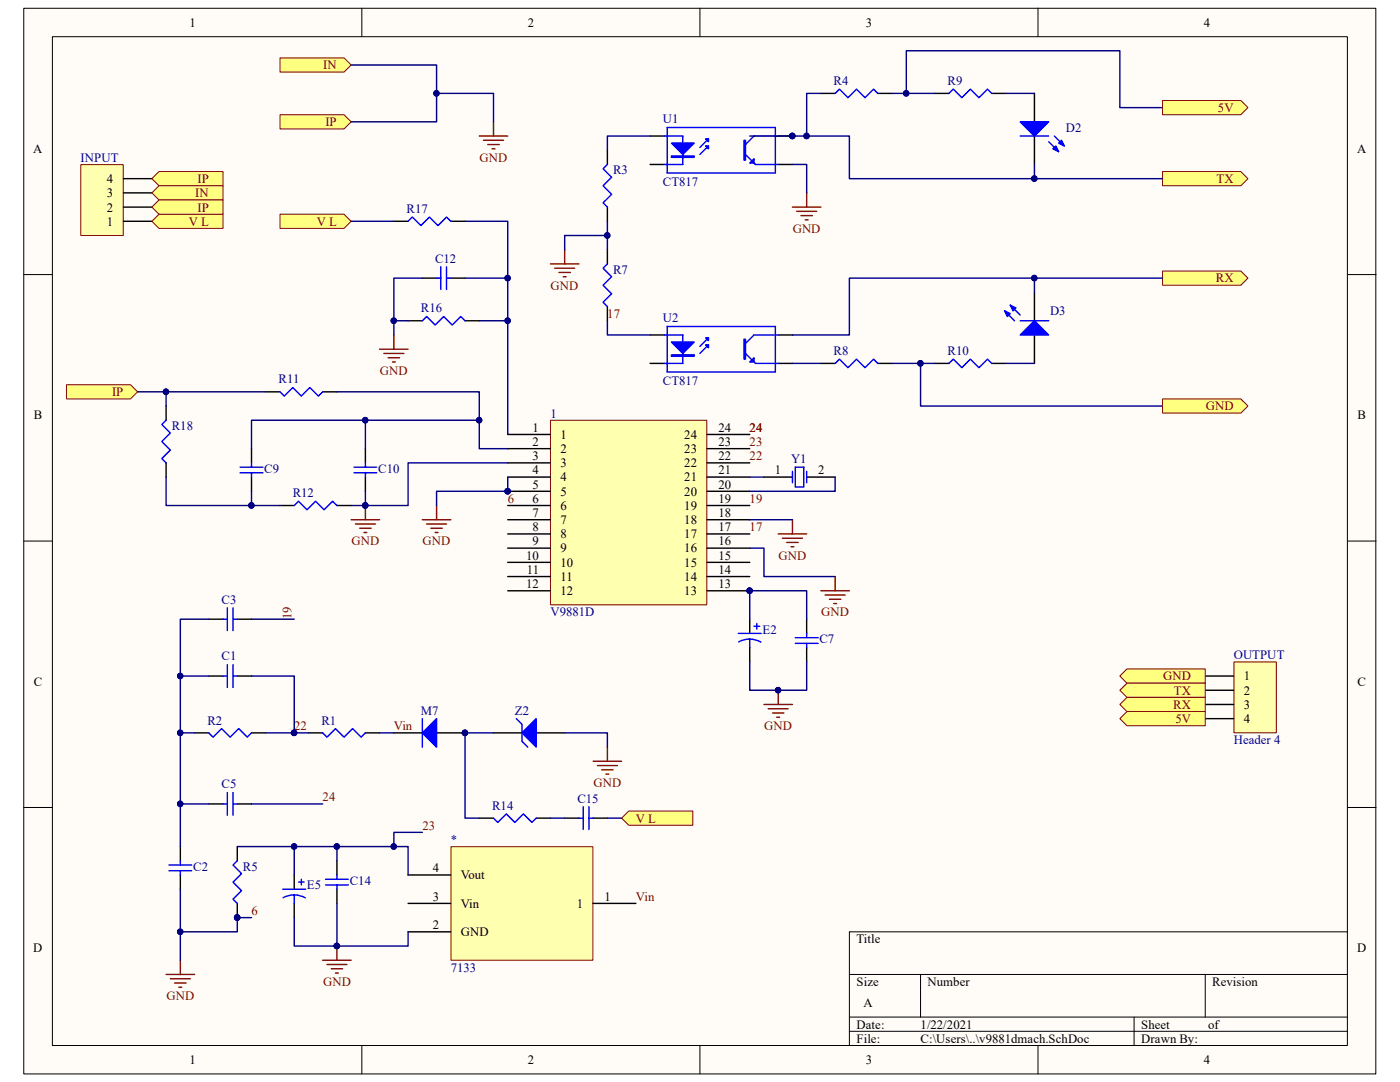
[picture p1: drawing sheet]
<svg xmlns="http://www.w3.org/2000/svg" width="279mm" height="216mm" viewBox="0 0 279 216" stroke-linecap="round" stroke-linejoin="round" font-family="sans-serif">
<path d="M4.8 1.7h269.8v212.6h-269.8z" fill="#fffcf8"/>
<path d="M4.7 1.7h269.9v212.6h-269.9z" fill="none" stroke="#000" stroke-width=".2"/>
<path d="M10.5 7.4h258.4v201.2h-258.4z" fill="#fffcf8"/>
<g fill="none" stroke="#000" stroke-width=".2">
<path d="M10.5 7.3h258.4v201.3h-258.4zM72.2 1.6v5.7M139.7 1.6v5.7M207.2 1.6v5.7M4.7 54.8h5.7M268.9 54.8h5.7M4.7 108h5.7M268.9 108h5.7M4.7 161.1h5.7M268.9 161.1h5.7M169.5 194.4h99.4M183.7 194.4v8.5"/>
<path d="M240.5 194.4v8.5M268.9 185.9h-99.4v22.7M72.2 208.6v5.7M139.7 208.6v5.7M169.5 202.9h99.4M169.5 205.8h99.4M207.2 208.6v5.7M226.3 202.9v5.7"/>
</g>
<path d="M109.9 83.9h31.2v36.8h-31.2z" fill="#ffffb0"/>
<path d="M109.9 83.9h31.2v36.8h-31.2z" fill="none" stroke="#800000" stroke-width=".2"/>
<g fill="none" stroke="#000" stroke-width=".28">
<path d="M206.4 18.6v5.7M206.4 27.1v5.7M84.3 55.5h2.8M90 55.5h2.8M81.4 64h2.9M92.8 64h2.8M72.9 89.5v2.9M72.9 95.2v2.8M101.3 86.7h8.6M101.3 89.5h8.6M101.3 92.4h8.6M101.3 95.2h8.6"/>
<path d="M101.3 98h8.6M141.1 86.7h8.5M141.1 89.5h8.5M141.1 92.4h8.5M141.1 95.2h8.5M141.1 98h8.5M101.3 100.9h8.6M101.3 103.7h8.6M101.3 106.5h8.6M101.3 109.4h8.6M101.3 112.2h8.6M101.3 115h8.6"/>
<path d="M101.3 117.9h8.6M141.1 100.9h8.5M141.1 103.7h8.5M141.1 106.5h8.5M141.1 109.4h8.5M141.1 112.2h8.5M141.1 115h8.5M141.1 117.9h8.5M149.6 123.6v2.8M149.6 129.2v2.9M161 123.6v2.8M161 129.2v2.9"/>
</g>
<g fill="#000080" stroke="#000080" stroke-width=".2">
<circle cx="101.3" cy="98" r=".55"/>
<circle cx="149.6" cy="117.9" r=".55"/>
<circle cx="155.3" cy="137.7" r=".55"/>
</g>
<g fill="none" stroke="#00f" stroke-width=".28">
<path d="M87.1 55.5h.9M88 53.2v4.6M89.1 53.2v4.6M89.1 55.5h.9M84.3 64l.8-.8 1.7 1.7 1.7-1.7 1.8 1.7 1.7-1.7 .8 .8M70.6 94.3h4.6M70.6 93.2h4.6M72.9 92.4v.8M72.9 94.3v.9M147.4 126.4h4.5M149.6 127.5l.9 .1 1.3 .5M149.6 127.5l-.9 .1-1.3 .5"/>
<path d="M149.6 127.5v1.7M150.5 125h1.1M151 124.4v1.1M158.7 128.4h4.6M158.7 127.2h4.6M161 126.4v.8M161 128.4v.8"/>
</g>
<g fill="none" stroke="#800000" stroke-width=".28">
<path d="M75.8 69.7h5.6M76.6 70.5h4M77.5 71.4h2.2M78.3 72.2h.6M78.6 66.8v2.9M84.3 103.7h5.7M85.1 104.6h4M86 105.4h2.3M86.8 106.3h.6M87.1 100.9v2.8M155.3 106.5h5.7M156.2 107.4h3.9"/>
<path d="M157 108.2h2.3M157.9 109.1h.5M158.1 103.7v2.8M155.3 137.7v2.9M152.5 140.6h5.6M153.3 141.4h4M154.2 142.3h2.2M155 143.1h.6"/>
</g>
<path d="M203.6 24.3h5.7l-2.9 2.8z" fill="#00f"/>
<path d="M203.6 24.3h5.7l-2.9 2.8zM209.3 28.3l2 2M210.4 27.1l2 2" fill="none" stroke="#00f" stroke-width=".28"/>
<path d="M210.7 29.1l.6 1.2-1.2-.6z" fill="#00f"/>
<path d="M210.7 29.1l.6 1.2-1.2-.6z" fill="none" stroke="#00f" stroke-width=".28"/>
<path d="M211.3 28.6l.5-.6 .6 1.1z" fill="#00f"/>
<path d="M132.6 27.1h3.7v5.7h-3.7M133.1 25.4h21.6v9.1h-21.6zM141.4 29.1l-1.7 1.7M141.4 27.7l-1.7 1.7M148.8 30.8l2 2h4.5M155.3 27.1h-4.8l-1.7 1.7M203.6 27.1h5.7M211.3 28.6l.5-.6 .6 1.1z" fill="none" stroke="#00f" stroke-width=".28"/>
<path d="M129.7 27.1h2.9M129.7 32.8h2.9M155.3 27.1h2.8M155.3 32.8h2.8" fill="none" stroke="#000" stroke-width=".28"/>
<circle cx="158.1" cy="27.1" r=".55" fill="#000080" stroke="#000080" stroke-width=".2"/>
<path d="M134 28.6h4.5l-2.2 2.2z" fill="#00f"/>
<path d="M134 28.6h4.5l-2.2 2.2zM134 31.1h4.5v.3h-4.5zM134 31.3h4.5" fill="none" stroke="#00f" stroke-width=".28"/>
<path d="M140.8 27.7h.6v.6z" fill="#00f"/>
<path d="M140.8 27.7h.6v.6z" fill="none" stroke="#00f" stroke-width=".28"/>
<path d="M140.8 29.1h.6v.6z" fill="#00f"/>
<path d="M140.8 29.1h.6v.6zM148.5 28h.3v4h-.3zM148.6 28v4" fill="none" stroke="#00f" stroke-width=".28"/>
<path d="M149.6 32.5l.9-.8v.8z" fill="#00f"/>
<path d="M149.6 32.5l.9-.8v.8zM55.9 78.2l.8 .8 1.7-1.7 1.7 1.7 1.7-1.7 1.7 1.7 .9-.8M33.1 83.9l-.8 .8 1.7 1.7-1.7 1.7 1.7 1.7-1.7 1.7 .8 .9M47.9 93.2h4.6M47.9 94.3h4.6M50.2 92.4v.8M50.2 94.3v.9M158.1 94.1v2.2M158.7 93.2h1.7v4h-1.7zM161 94.1v2.2M58.7 100.9l.9-.9 1.7 1.7 1.7-1.7 1.7 1.7 1.7-1.7 .8 .9" fill="none" stroke="#00f" stroke-width=".28"/>
<circle cx="158.1" cy="27.1" r=".55" fill="#000080" stroke="#000080" stroke-width=".2"/>
<path d="M53 78.2h2.9M64.4 78.2h2.8M33.1 81v2.9M33.1 92.4v2.8M50.2 89.5v2.9M50.2 95.2v2.8M152.5 95.2h5.6M161 95.2h5.7M55.9 100.9h2.8M67.2 100.9h2.9" fill="none" stroke="#000" stroke-width=".28"/>
<path d="M16.2 32.9h8.4v14.1h-8.4z" fill="#ffffb0"/>
<path d="M16.1 32.9h8.5v14.1h-8.5z" fill="none" stroke="#800000" stroke-width=".2"/>
<path d="M24.6 38.5h5.7M24.6 35.6h5.7M24.6 44.2h5.7M24.6 41.3h5.7" fill="none" stroke="#000" stroke-width=".28"/>
<g fill="#ffff80" stroke="#800000" stroke-width=".2">
<path d="M30.3 35.6l1.4-1.4h12.8v2.9h-12.8z" fill-rule="evenodd"/>
<path d="M13.3 76.8h12.7l1.5 1.4-1.5 1.4h-12.7z" fill-rule="evenodd"/>
<path d="M30.3 44.2l1.4-1.5h12.8v2.9h-12.8z" fill-rule="evenodd"/>
</g>
<path d="M78.6 44.2h2.8M90 44.2h2.8" fill="none" stroke="#000" stroke-width=".28"/>
<path d="M81.4 44.2l.9-.9 1.7 1.7 1.7-1.7 1.7 1.7 1.7-1.7 .9 .9" fill="none" stroke="#00f" stroke-width=".28"/>
<path d="M55.9 42.7h12.8l1.4 1.5-1.4 1.4h-12.8z" fill-rule="evenodd" fill="#ffff80" stroke="#800000" stroke-width=".2"/>
<g fill="none" stroke="#000" stroke-width=".28">
<path d="M41.7 134.9h2.8M41.7 123.6h2.8M47.4 134.9h2.8M47.4 123.6h2.8M38.8 146.2h2.9M50.2 146.2h2.8M61.6 146.2h2.8M72.9 146.2h2.9M78.6 146.2h5.7M87.1 146.2h5.7M36 168.9v2.9M36 174.6v2.8"/>
<path d="M41.7 160.4h2.8M47.4 168.9v2.9M47.4 160.4h2.8M47.4 180.3v2.8"/>
</g>
<g fill="#000080" stroke="#000080" stroke-width=".2">
<circle cx="47.3" cy="183.1" r=".55"/>
<circle cx="92.8" cy="146.2" r=".55"/>
</g>
<g fill="none" stroke="#00f" stroke-width=".28">
<path d="M44.5 134.9h.9M44.5 123.6h.9M45.4 121.3v4.5M45.4 132.6v4.6M46.5 121.3v4.5M46.5 132.6v4.6M46.5 134.9h.9M46.5 123.6h.9M41.7 146.2l.8 .9 1.7-1.7 1.7 1.7 1.7-1.7 1.7 1.7 .9-.9M45.4 158.1v4.6M46.5 158.1v4.6M64.4 146.2l.9 .9 1.7-1.7 1.7 1.7 1.7-1.7 1.7 1.7 .8-.9"/>
<path d="M33.7 172.6h4.6M33.7 173.7h4.6M36 171.8v.8M36 173.7v.9M44.5 160.4h.9M46.5 160.4h.9M47.4 171.8l-.9 .8 1.7 1.7-1.7 1.7 1.7 1.7-1.7 1.7 .9 .9"/>
</g>
<path d="M84.3 146.2l2.8-2.8v5.7z" fill="#00f"/>
<path d="M84.3 146.2l2.8-2.8v5.7zM84.3 143.4v5.7M56.4 177.4h4.6M58.7 178.6l.9 .1 1.3 .5M58.7 178.6l-.9 .1-1.3 .4M58.7 178.6v1.7M59.6 176h1.1M60.1 175.4v1.2M65 176.6h4.5M65 175.4h4.5M67.2 174.6v.8M67.2 176.6v.8" fill="none" stroke="#00f" stroke-width=".28"/>
<circle cx="92.8" cy="146.2" r=".55" fill="#000080" stroke="#000080" stroke-width=".2"/>
<path d="M58.7 174.6v2.8M67.2 171.8v2.8M67.2 177.4v2.9M58.7 180.3v2.8" fill="none" stroke="#000" stroke-width=".28"/>
<path d="M90 169h28.3v22.6h-28.3z" fill="#ffffb0"/>
<path d="M90 169h28.3v22.6h-28.3z" fill="none" stroke="#800000" stroke-width=".2"/>
<path d="M98.5 146.2h5.7M107 146.2h5.7M81.4 174.6h8.6M81.4 180.3h8.6M81.4 185.9h8.6M118.4 180.3h8.5" fill="none" stroke="#000" stroke-width=".28"/>
<circle cx="58.7" cy="146.2" r=".55" fill="#000080" stroke="#000080" stroke-width=".2"/>
<path d="M104.2 146.2l2.8-2.8v5.7z" fill="#00f"/>
<path d="M103 143.4l1.2 1.1v3.4l1.1 1.2M104.2 146.2l2.8-2.8v5.7zM98.5 163.3l.8 .8 1.7-1.7 1.8 1.7 1.7-1.7 1.7 1.7 .8-.8M115.5 163.3h.9M116.4 161v4.5M117.5 161v4.5M117.5 163.3h.9" fill="none" stroke="#00f" stroke-width=".28"/>
<path d="M118.4 151.9h5.7M119.2 152.8h4M120.1 153.6h2.3M120.9 154.5h.6M121.2 149.1v2.8" fill="none" stroke="#800000" stroke-width=".28"/>
<path d="M95.6 163.3h2.9M107 163.3h2.9M112.7 163.3h2.8M118.4 163.3h2.8" fill="none" stroke="#000" stroke-width=".28"/>
<path d="M124.1 163.3l1.4-1.5h12.8v2.9h-12.8z" fill-rule="evenodd" fill="#ffff80" stroke="#800000" stroke-width=".2"/>
<path d="M33.1 194.4h5.7M34 195.3h4M34.9 196.1h2.2M35.7 197h.6M36 191.6v2.8M64.4 191.6h5.7M65.3 192.5h3.9M66.1 193.3h2.3M67 194.2h.5M67.2 188.8v2.8" fill="none" stroke="#800000" stroke-width=".28"/>
<circle cx="67.2" cy="188.8" r=".55" fill="#000080" stroke="#000080" stroke-width=".2"/>
<g fill="#ffff80" stroke="#800000" stroke-width=".2">
<path d="M30.3 38.5l1.4-1.4h12.8v2.8h-12.8z" fill-rule="evenodd"/>
<path d="M30.3 41.3l1.4-1.4h12.8v2.8h-12.8z" fill-rule="evenodd"/>
</g>
<path d="M70.1 103.7h5.7M70.9 104.6h4M71.8 105.4h2.3M72.6 106.3h.6M72.9 100.9v2.8" fill="none" stroke="#800000" stroke-width=".28"/>
<circle cx="72.9" cy="100.9" r=".55" fill="#000080" stroke="#000080" stroke-width=".2"/>
<g fill="#ffff80" stroke="#800000" stroke-width=".2">
<path d="M55.9 11.5h12.8l1.4 1.5-1.4 1.4h-12.8z" fill-rule="evenodd"/>
<path d="M55.9 22.9h12.8l1.4 1.4-1.4 1.4h-12.8z" fill-rule="evenodd"/>
</g>
<g fill="none" stroke="#800000" stroke-width=".28">
<path d="M95.6 27.1h5.7M96.5 28h4M97.4 28.8h2.2M98.2 29.7h.6M98.5 24.3v2.8M161 38.5v2.8M109.9 52.7h5.6M110.7 53.5h4M111.6 54.4h2.2M112.4 55.2h.6M112.7 49.8v2.9M158.1 41.3h5.7"/>
<path d="M159 42.2h4M159.9 43h2.2M160.7 43.9h.6M163.8 117.9h5.7M164.7 118.7h4M165.5 119.6h2.3M166.7 115v2.9M166.4 120.4h.6"/>
</g>
<path d="M163.8 18.6h2.9M175.2 18.6h2.8M186.6 18.6h2.8M197.9 18.6h2.9M121.2 30v2.8M121.2 41.3v2.9M121.2 49.8v2.9M121.2 61.2v2.8M129.7 66.8h2.9M129.7 72.5h2.9M155.3 66.8h2.8M155.3 72.5h2.8" fill="none" stroke="#000" stroke-width=".28"/>
<path d="M166.7 18.6l.8-.8 1.7 1.7 1.7-1.7 1.7 1.7 1.7-1.7 .9 .8M189.4 18.6l.9-.8 1.7 1.7 1.7-1.7 1.7 1.7 1.7-1.7 .8 .8M121.2 32.8l-.8 .9 1.7 1.7-1.7 1.7 1.7 1.7-1.7 1.7 .8 .8M121.2 52.7l-.8 .8 1.7 1.7-1.7 1.7 1.7 1.7-1.7 1.7 .8 .9M132.6 66.8h3.7v5.7h-3.7M133.1 65.1h21.6v9.1h-21.6zM141.4 68.8l-1.7 1.7M141.4 67.4l-1.7 1.7M148.8 70.5l2 2h4.5M155.3 66.8h-4.8l-1.7 1.7" fill="none" stroke="#00f" stroke-width=".28"/>
<path d="M134 68.3h4.5l-2.2 2.2z" fill="#00f"/>
<path d="M134 68.3h4.5l-2.2 2.2zM134 70.8h4.5v.3h-4.5z" fill="none" stroke="#00f" stroke-width=".28"/>
<path d="M134 71h4.5" fill="none" stroke="#00f" stroke-width=".29"/>
<path d="M140.8 67.4h.6v.6z" fill="#00f"/>
<path d="M140.8 67.4h.6v.6z" fill="none" stroke="#00f" stroke-width=".28"/>
<path d="M140.8 68.8h.6v.6z" fill="#00f"/>
<path d="M140.8 68.8h.6v.6zM148.5 67.7h.3v4h-.3zM148.6 67.7v4" fill="none" stroke="#00f" stroke-width=".28"/>
<path d="M149.6 72.2l.9-.8v.8z" fill="#00f"/>
<path d="M149.6 72.2l.9-.8v.8zM166.7 72.5l.8-.8 1.7 1.7 1.7-1.7 1.7 1.7 1.7-1.7 .9 .8M189.4 72.5l.9-.8 1.7 1.7 1.7-1.7 1.7 1.7 1.7-1.7 .8 .8" fill="none" stroke="#00f" stroke-width=".28"/>
<path d="M206.4 58.3v5.7M163.8 72.5h2.9M175.2 72.5h2.8M186.6 72.5h2.8M197.9 72.5h2.9M206.4 66.8v5.7" fill="none" stroke="#000" stroke-width=".28"/>
<path d="M203.6 66.8l2.8-2.8 2.9 2.8z" fill="#00f"/>
<path d="M200.5 62l2 2M201.6 60.9l2 2M203.6 66.8l2.8-2.8 2.9 2.8z" fill="none" stroke="#00f" stroke-width=".28"/>
<path d="M201.6 60.9l1.2 .6-.6 .5z" fill="#00f"/>
<path d="M201.6 60.9l1.2 .6-.6 .5z" fill="none" stroke="#00f" stroke-width=".28"/>
<path d="M200.5 62l1.1 .6-.6 .6z" fill="#00f"/>
<path d="M200.5 62l1.1 .6-.6 .6zM203.6 64h5.7" fill="none" stroke="#00f" stroke-width=".28"/>
<path d="M246.3 132.1h8.4v14.1h-8.4z" fill="#ffffb0"/>
<path d="M246.3 132.1h8.4v14.1h-8.4z" fill="none" stroke="#800000" stroke-width=".2"/>
<path d="M240.5 134.9h5.7M240.5 137.7h5.7M240.5 140.6h5.7M240.5 143.4h5.7" fill="none" stroke="#000" stroke-width=".28"/>
<g fill="#ffff80" stroke="#800000" stroke-width=".2">
<path d="M223.5 134.9l1.4-1.4h15.6v2.8h-15.6z" fill-rule="evenodd"/>
<path d="M223.5 137.7l1.4-1.4h15.6v2.8h-15.6z" fill-rule="evenodd"/>
<path d="M223.5 140.6l1.4-1.5h15.6v2.9h-15.6z" fill-rule="evenodd"/>
<path d="M223.5 143.4l1.4-1.4h15.6v2.8h-15.6z" fill-rule="evenodd"/>
<path d="M232 34.2h15.6l1.5 1.4-1.5 1.5h-15.6z" fill-rule="evenodd"/>
<path d="M232 54.1h15.6l1.5 1.4-1.5 1.4h-15.6z" fill-rule="evenodd"/>
</g>
<g fill="none" stroke="#000080" stroke-width=".28">
<path d="M70.1 13h17v11.3h-17M87.1 18.6h11.4v5.7M163.8 18.6h-2.8v8.5h-11.4M178 18.6h8.6M180.9 18.6v-8.5h42.6v11.4h8.5M200.8 18.6h5.6M129.7 27.1h-8.5v2.9M158.1 32.8h2.9v5.7M161 27.1h8.5v8.5h36.9v-2.8M206.4 35.6h25.6M70.1 44.2h8.5M84.3 55.5h-5.7v11.3"/>
<path d="M92.8 44.2h8.5v11.3h-8.5M101.3 55.5v31.2M121.2 47h-8.5v2.8M121.2 44.2v5.6M206.4 58.3v-2.8h-36.9v11.3h-11.4M206.4 55.5h25.6M27.5 78.2h25.5M33.1 78.2v2.8M67.2 78.2h28.4v5.7M78.6 64h2.8M95.6 64h5.7M121.2 64v2.8h8.5"/>
<path d="M158.1 72.5h5.7M178 72.5h8.6M183.7 72.5v8.5h48.3M200.8 72.5h5.6M33.1 95.2v5.7h22.8M50.2 89.5v-5.6h45.4v5.6h5.7M50.2 98v2.9M72.9 83.9v5.6M101.3 95.2v2.8h-14.2v2.9M101.3 92.4h-19.9v8.5h-8.5v-2.9M149.6 95.2h2.9M166.7 95.2v2.8h-17.1"/>
<path d="M70.1 100.9h2.8M149.6 109.4h2.9v5.6h14.2M149.6 103.7h8.5M36 134.9h5.7M50.2 134.9h8.5v11.3h-5.7M50.2 123.6h8.5M149.6 123.6v-5.7h11.4v5.7M149.6 132.1v5.6h11.4v-5.6M36 146.2h2.8M58.7 146.2h2.9M75.8 146.2h2.8M98.5 146.2h-5.7v17.1h2.8"/>
<path d="M112.7 146.2h8.5v2.9M36 177.4v8.5h11.4v-2.8h2.8M36 160.4h5.7M50.2 160.4h14.2M58.7 168.9v5.7M67.2 168.9v2.9M84.3 166.1h-5.7v2.8M109.9 163.3h2.8M121.2 163.3h2.9M36 185.9v5.7M58.7 183.1v5.7h8.5M67.2 180.3v8.5h14.2v-2.9"/>
</g>
<g fill="#000080" stroke="#000080" stroke-width=".2">
<circle cx="101.3" cy="98" r=".55"/>
<circle cx="78.6" cy="64" r=".55"/>
<circle cx="95.6" cy="83.8" r=".55"/>
<circle cx="67.2" cy="188.8" r=".55"/>
<circle cx="36" cy="185.9" r=".55"/>
<circle cx="47.3" cy="183.1" r=".55"/>
<circle cx="72.9" cy="100.9" r=".55"/>
<circle cx="87.1" cy="18.6" r=".55"/>
<circle cx="58.7" cy="168.9" r=".55"/>
<circle cx="67.2" cy="168.9" r=".55"/>
<circle cx="78.6" cy="168.9" r=".55"/>
<circle cx="92.8" cy="146.2" r=".55"/>
<circle cx="50.2" cy="100.9" r=".55"/>
<circle cx="72.9" cy="83.8" r=".55"/>
<circle cx="33.1" cy="78.2" r=".55"/>
<circle cx="101.3" cy="55.5" r=".55"/>
<circle cx="36" cy="160.4" r=".55"/>
<circle cx="36" cy="146.2" r=".55"/>
<circle cx="58.7" cy="146.2" r=".55"/>
<circle cx="36" cy="134.9" r=".55"/>
<circle cx="101.3" cy="64" r=".55"/>
<circle cx="149.6" cy="117.9" r=".55"/>
<circle cx="155.3" cy="137.7" r=".55"/>
<circle cx="121.2" cy="47" r=".55"/>
<circle cx="180.8" cy="18.6" r=".55"/>
<circle cx="158.1" cy="27.1" r=".55"/>
<circle cx="161" cy="27.1" r=".55"/>
<circle cx="206.4" cy="35.6" r=".55"/>
<circle cx="183.7" cy="72.5" r=".55"/>
<circle cx="206.4" cy="55.5" r=".55"/>
</g>
<g fill="#ffff80" stroke="#800000" stroke-width=".2">
<path d="M232 20.1h15.6l1.5 1.4-1.5 1.4h-15.6z" fill-rule="evenodd"/>
<path d="M232 79.6h15.6l1.5 1.4-1.5 1.4h-15.6z" fill-rule="evenodd"/>
</g>
<path d="M41.7 123.6h-5.7v45.3M47.4 168.9h34v5.7" fill="none" stroke="#000080" stroke-width=".28"/>
<g fill="#000080" stroke="#000080" stroke-width=".2">
<circle cx="36" cy="160.4" r=".55"/>
<circle cx="36" cy="146.2" r=".55"/>
<circle cx="36" cy="134.9" r=".55"/>
<circle cx="58.7" cy="168.9" r=".55"/>
<circle cx="67.2" cy="168.9" r=".55"/>
<circle cx="78.6" cy="168.9" r=".55"/>
</g>
<g font-size="2.5">
<text x="37.8" y="5.3">1</text>
<text x="105.3" y="5.3">2</text>
<text x="172.8" y="5.3">3</text>
<text x="240.2" y="5.3">4</text>
<text x="6.6" y="30.5">A</text>
<text x="270.8" y="30.5">A</text>
<text x="21.3" y="39.4">3</text>
<text x="21.3" y="36.5">4</text>
<text x="21.3" y="45">1</text>
<text x="21.3" y="42.2">2</text>
<text x="6.7" y="83.7">B</text>
<text x="270.9" y="83.7">B</text>
<text x="106.3" y="86.1">1</text>
<text x="106.3" y="89">2</text>
<text x="111.8" y="87.5">1</text>
<text x="136.6" y="87.5">24</text>
<text x="143.4" y="89">23</text>
<text x="143.4" y="86.1">24</text>
<text x="106.3" y="91.8">3</text>
<text x="106.3" y="94.7">4</text>
<text x="111.8" y="90.4">2</text>
<text x="111.8" y="93.2">3</text>
<text x="136.6" y="93.2">22</text>
<text x="136.6" y="90.4">23</text>
<text x="143.4" y="94.7">21</text>
<text x="143.4" y="91.8">22</text>
<text x="154.6" y="94.7">1</text>
<text x="163.3" y="94.7">2</text>
<text x="106.3" y="97.5">5</text>
<text x="106.3" y="100.3">6</text>
<text x="111.8" y="96.1">4</text>
<text x="111.8" y="98.9">5</text>
<text x="111.8" y="101.7">6</text>
<text x="136.6" y="101.7">19</text>
<text x="136.6" y="98.9">20</text>
<text x="136.6" y="96.1">21</text>
<text x="143.4" y="100.3">19</text>
<text x="143.4" y="97.5">20</text>
<text x="106.3" y="103.2">7</text>
<text x="106.3" y="106">8</text>
<text x="111.8" y="104.6">7</text>
<text x="111.8" y="107.4">8</text>
<text x="136.6" y="107.4">17</text>
<text x="136.6" y="104.6">18</text>
<text x="143.4" y="106">17</text>
<text x="143.4" y="103.2">18</text>
<text x="105" y="111.7">10</text>
<text x="106.3" y="108.8">9</text>
<text x="111.8" y="110.2">9</text>
<text x="111.8" y="113.1">10</text>
<text x="136.6" y="113.1">15</text>
<text x="136.6" y="110.2">16</text>
<text x="143.4" y="111.7">15</text>
<text x="143.4" y="108.8">16</text>
<text x="105" y="117.3">12</text>
<text x="105.1" y="114.5">11</text>
<text x="111.8" y="115.9">11</text>
<text x="111.8" y="118.7">12</text>
<text x="136.6" y="118.7">13</text>
<text x="136.6" y="115.9">14</text>
<text x="143.4" y="117.3">13</text>
<text x="143.4" y="114.5">14</text>
<text x="6.7" y="136.8">C</text>
<text x="248.2" y="135.8">1</text>
<text x="270.9" y="136.8">C</text>
<text x="248.2" y="138.6">2</text>
<text x="248.2" y="141.4">3</text>
<text x="248.2" y="144.3">4</text>
<text x="86.4" y="174">4</text>
<text x="86.4" y="179.7">3</text>
<text x="91.9" y="175.5">Vout</text>
<text x="120.6" y="179.7">1</text>
<text x="86.4" y="185.4">2</text>
<text x="91.9" y="181.1">Vin</text>
<text x="115.1" y="181.1">1</text>
<text x="6.6" y="190">D</text>
<text x="91.9" y="186.8">GND</text>
<text x="170.9" y="188.2">Title</text>
<text x="270.8" y="190">D</text>
<text x="170.9" y="196.7">Size</text>
<text x="185.1" y="196.7">Number</text>
<text x="241.9" y="196.7">Revision</text>
<text x="172.3" y="201">A</text>
<text x="170.9" y="205.2">Date:</text>
<text x="170.9" y="208.1">File:</text>
<text x="183.7" y="208.1">C:\Users\..\v9881dmach.SchDoc</text>
<text x="183.7" y="205.2">1/22/2021</text>
<text x="227.8" y="208.1">Drawn By:</text>
<text x="227.8" y="205.2">Sheet</text>
<text x="241.1" y="205.2">of</text>
<text x="37.8" y="212.3">1</text>
<text x="105.3" y="212.3">2</text>
<text x="172.8" y="212.3">3</text>
<text x="240.2" y="212.3">4</text>
</g>
<g font-size="2.5" fill="#800000">
<text x="64.5" y="13.8">IN</text>
<text x="243.1" y="22.4">5V</text>
<text x="64.9" y="25.2">IP</text>
<text x="95.7" y="32.3">GND</text>
<text x="38.9" y="39.4">IN</text>
<text x="39.4" y="36.5">IP</text>
<text x="242.8" y="36.5">TX</text>
<text x="37.7" y="45">V L</text>
<text x="39.4" y="42.2">IP</text>
<text x="63.2" y="45">V L</text>
<text x="158.2" y="46.4">GND</text>
<text x="109.9" y="57.8">GND</text>
<text x="242.7" y="56.3">RX</text>
<text x="121.2" y="63.5">17</text>
<text x="75.8" y="74.8">GND</text>
<text x="22.4" y="79">IP</text>
<text x="240.7" y="81.9">GND</text>
<text x="149.6" y="86.1">24</text>
<text x="149.6" y="89">23</text>
<text x="149.6" y="91.8">22</text>
<text x="101.3" y="100.3">6</text>
<text x="149.6" y="100.3">19</text>
<text x="149.6" y="106">17</text>
<text x="70.1" y="108.8">GND</text>
<text x="84.3" y="108.8">GND</text>
<text x="155.4" y="111.7">GND</text>
<text x="58.2" y="123.6" transform="rotate(-90 58.2 123.6)">19</text>
<text x="163.9" y="123">GND</text>
<text x="232.2" y="135.8">GND</text>
<text x="234.1" y="141.4">RX</text>
<text x="234.3" y="138.6">TX</text>
<text x="58.7" y="145.7">22</text>
<text x="78.6" y="145.7">Vin</text>
<text x="152.5" y="145.7">GND</text>
<text x="234.6" y="144.3">5V</text>
<text x="64.4" y="159.9">24</text>
<text x="118.4" y="157">GND</text>
<text x="84.3" y="165.5">23</text>
<text x="126.9" y="164.1">V L</text>
<text x="126.9" y="179.7">Vin</text>
<text x="50.2" y="182.5">6</text>
<text x="64.5" y="196.7">GND</text>
<text x="33.2" y="199.6">GND</text>
</g>
<g font-size="2.5" fill="#000080">
<text x="166.4" y="16.9">R4</text>
<text x="189.1" y="16.9">R9</text>
<text x="132.3" y="24.6">U1</text>
<text x="212.7" y="26.3">D2</text>
<text x="16.1" y="32.3">INPUT</text>
<text x="122.3" y="34.8">R3</text>
<text x="132.3" y="37.1">CT817</text>
<text x="81.2" y="42.5">R17</text>
<text x="86.8" y="52.4">C12</text>
<text x="122.3" y="54.7">R7</text>
<text x="84" y="62.3">R16</text>
<text x="132.3" y="64.3">U2</text>
<text x="209.5" y="62.9">D3</text>
<text x="166.4" y="70.8">R8</text>
<text x="189.1" y="70.8">R10</text>
<text x="55.6" y="76.5">R11</text>
<text x="132.3" y="76.8">CT817</text>
<text x="109.9" y="83.3">1</text>
<text x="34.3" y="85.9">R18</text>
<text x="52.7" y="94.4">C9</text>
<text x="75.5" y="94.4">C10</text>
<text x="157.9" y="92.4">Y1</text>
<text x="58.4" y="99.2">R12</text>
<text x="44.2" y="120.4">C3</text>
<text x="109.9" y="123">V9881D</text>
<text x="44.2" y="131.8">C1</text>
<text x="152.2" y="126.4">E2</text>
<text x="163.5" y="128.4">C7</text>
<text x="246.2" y="131.5">OUTPUT</text>
<text x="84" y="142.6">M7</text>
<text x="102.7" y="142.6">Z2</text>
<text x="41.4" y="144.6">R2</text>
<text x="64.1" y="144.6">R1</text>
<text x="246.2" y="148.5">Header 4</text>
<text x="44.2" y="157.3">C5</text>
<text x="98.2" y="161.5">R14</text>
<text x="115.2" y="160.1">C15</text>
<text x="38.6" y="173.7">C2</text>
<text x="48.5" y="173.7">R5</text>
<text x="90" y="168.4">*</text>
<text x="61.3" y="177.5">E5</text>
<text x="69.8" y="176.6">C14</text>
<text x="90" y="193.9">7133</text>
</g>
</svg>
